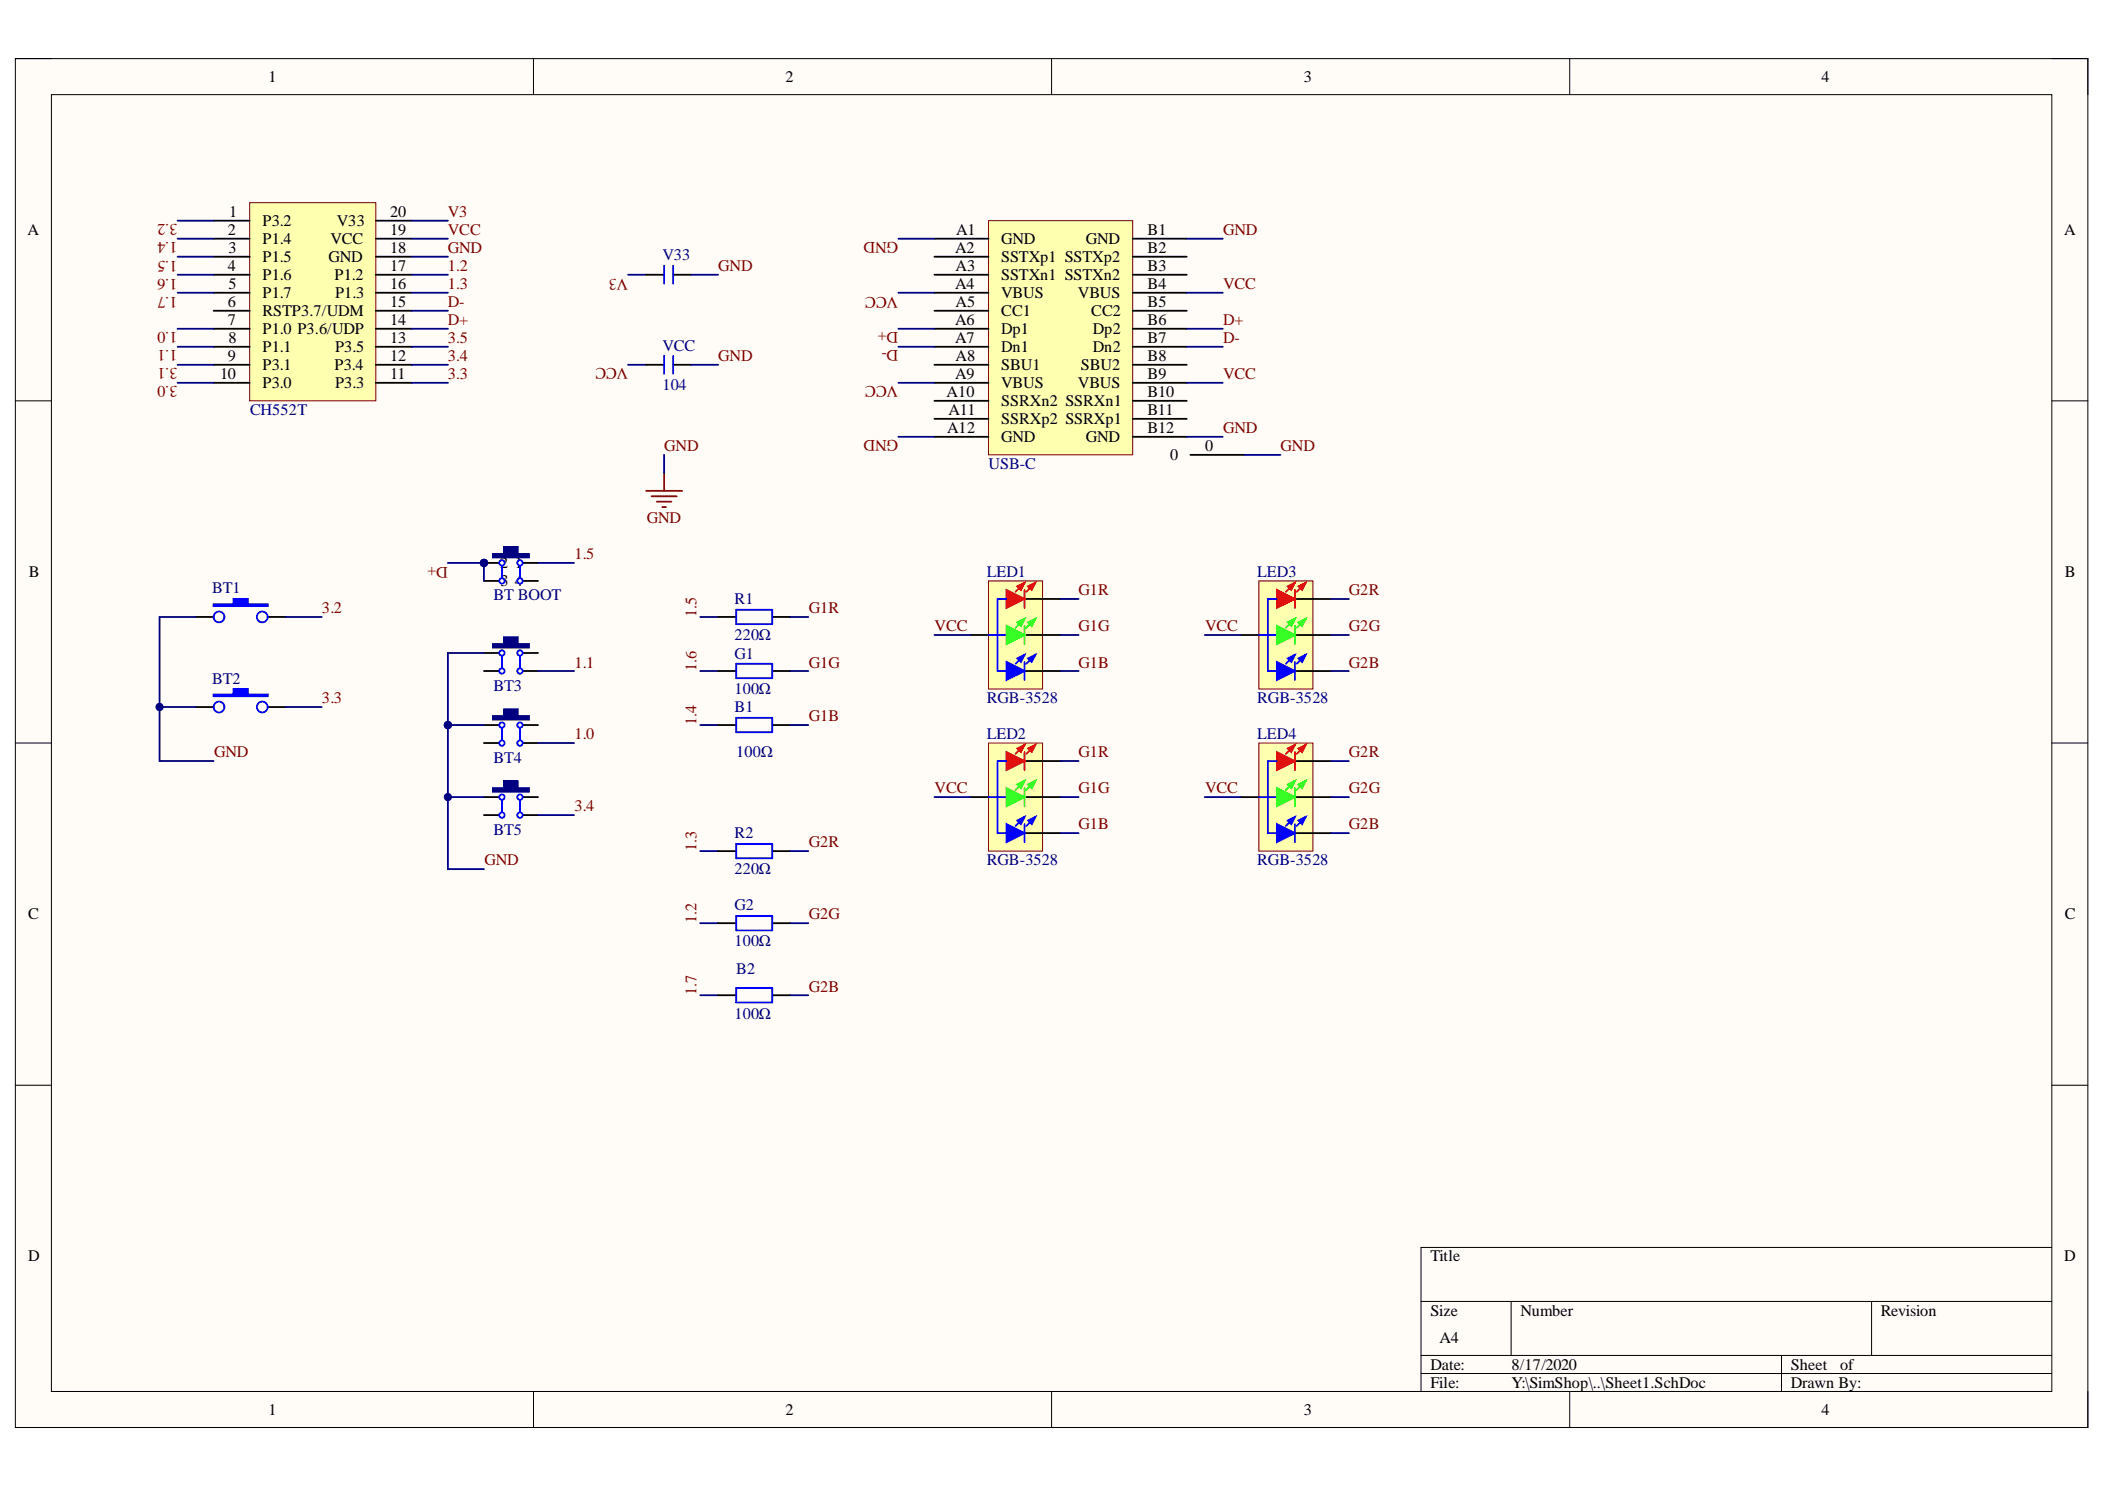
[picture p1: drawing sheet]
<svg xmlns="http://www.w3.org/2000/svg" width="297mm" height="210mm" viewBox="0 0 297 210" stroke-linecap="round" stroke-linejoin="round" font-family="sans-serif">
<path d="M2.2 8.3h292.4v193.1h-292.4z" fill-rule="evenodd" fill="#fffcf8"/>
<path d="M2.2 8.3h292.4v193.1h-292.4z" fill="none" stroke="#000" stroke-width=".14"/>
<path d="M7.3 13.4h282.2v182.9h-282.2z" fill-rule="evenodd" fill="#fffcf8"/>
<g fill="none" stroke="#000" stroke-width=".14">
<path d="M2.2 8.3h5.1M7.3 13.4h282.2v182.9h-282.2zM75.3 8.3v5M148.4 8.3v5M221.5 8.3v5.1M289.5 8.3h5.1v5.1M2.2 56.5h5.1M289.5 56.5h5.1M2.2 104.8h5.1M289.5 104.8h5.1M2.2 153.1h5.1M289.5 153.1h5.1"/>
<path d="M289.5 176h-89v20.3M75.3 196.3v5.1M148.4 196.3v5.1M200.5 183.6h89M200.5 191.2h89M200.5 193.8h89M213.2 183.6v7.6M221.5 196.3v5.1M251.4 191.2v5.1M264.1 183.6v7.6M294.6 196.3v5.1"/>
</g>
<path d="M27.6 87h2.5M37.8 87h2.5" fill="none" stroke="#000" stroke-width=".25"/>
<path d="M30.1 85.3h2.8v-.8h2.1v.8h2.8v.2h-7.7z" fill-rule="evenodd" fill="#00f"/>
<g fill="none" stroke="#00f" stroke-width=".25">
<path d="M30.1 85.3h2.8v-.8h2.1v.8h2.8v.2h-7.7z"/>
<circle cx="30.9" cy="87" r=".76"/>
<circle cx="37" cy="87" r=".76"/>
</g>
<path d="M27.6 99.7h2.5M37.8 99.7h2.5" fill="none" stroke="#000" stroke-width=".25"/>
<path d="M30.1 98h2.8v-.8h2.1v.8h2.8v.2h-7.7z" fill-rule="evenodd" fill="#00f"/>
<g fill="none" stroke="#00f" stroke-width=".25">
<path d="M30.1 98h2.8v-.8h2.1v.8h2.8v.2h-7.7z"/>
<circle cx="30.9" cy="99.7" r=".76"/>
<circle cx="37" cy="99.7" r=".76"/>
</g>
<path d="M68.3 92.1h2.5M68.3 94.7h2.5M73.4 92.1h2.5M73.4 94.7h2.5" fill="none" stroke="#000" stroke-width=".25"/>
<circle cx="70.8" cy="92.1" r=".38" fill="#fff"/>
<circle cx="70.8" cy="92.1" r=".38" fill="none" stroke="#00f" stroke-width=".25"/>
<circle cx="70.8" cy="94.7" r=".38" fill="#fff"/>
<circle cx="70.8" cy="94.7" r=".38" fill="none" stroke="#00f" stroke-width=".25"/>
<circle cx="73.4" cy="92.1" r=".38" fill="#fff"/>
<circle cx="73.4" cy="92.1" r=".38" fill="none" stroke="#00f" stroke-width=".25"/>
<circle cx="73.4" cy="94.7" r=".38" fill="#fff"/>
<g fill="none" stroke="#00f" stroke-width=".25">
<path d="M70.8 92.6v1.5M73.4 92.6v1.5"/>
<circle cx="73.4" cy="94.7" r=".38"/>
</g>
<path d="M69.6 90.8h5v.5h-5z" fill-rule="evenodd" fill="#000080"/>
<path d="M69.6 90.8h5v.5h-5z" fill="none" stroke="#000080" stroke-width=".25"/>
<path d="M71.1 89.8h2v1.3h-2z" fill-rule="evenodd" fill="#000080"/>
<path d="M71.1 89.8h2v1.3h-2z" fill="none" stroke="#000080" stroke-width=".14"/>
<path d="M68.3 102.3h2.5M68.3 104.8h2.5M73.4 102.3h2.5M73.4 104.8h2.5" fill="none" stroke="#000" stroke-width=".25"/>
<circle cx="70.8" cy="102.3" r=".38" fill="#fff"/>
<circle cx="70.8" cy="102.3" r=".38" fill="none" stroke="#00f" stroke-width=".25"/>
<circle cx="70.8" cy="104.8" r=".38" fill="#fff"/>
<circle cx="70.8" cy="104.8" r=".38" fill="none" stroke="#00f" stroke-width=".25"/>
<circle cx="73.4" cy="102.3" r=".38" fill="#fff"/>
<circle cx="73.4" cy="102.3" r=".38" fill="none" stroke="#00f" stroke-width=".25"/>
<circle cx="73.4" cy="104.8" r=".38" fill="#fff"/>
<g fill="none" stroke="#00f" stroke-width=".25">
<path d="M70.8 102.8v1.5M73.4 102.8v1.5"/>
<circle cx="73.4" cy="104.8" r=".38"/>
</g>
<path d="M69.6 101h5v.5h-5z" fill-rule="evenodd" fill="#000080"/>
<path d="M69.6 101h5v.5h-5z" fill="none" stroke="#000080" stroke-width=".25"/>
<path d="M71.1 100h2v1.3h-2z" fill-rule="evenodd" fill="#000080"/>
<path d="M71.1 100h2v1.3h-2z" fill="none" stroke="#000080" stroke-width=".14"/>
<path d="M68.3 112.4h2.5M68.3 115h2.5M73.4 112.4h2.5M73.4 115h2.5" fill="none" stroke="#000" stroke-width=".25"/>
<circle cx="70.8" cy="112.4" r=".38" fill="#fff"/>
<circle cx="70.8" cy="112.4" r=".38" fill="none" stroke="#00f" stroke-width=".25"/>
<circle cx="70.8" cy="115" r=".38" fill="#fff"/>
<circle cx="70.8" cy="115" r=".38" fill="none" stroke="#00f" stroke-width=".25"/>
<circle cx="73.4" cy="112.4" r=".38" fill="#fff"/>
<circle cx="73.4" cy="112.4" r=".38" fill="none" stroke="#00f" stroke-width=".25"/>
<circle cx="73.4" cy="115" r=".38" fill="#fff"/>
<g fill="none" stroke="#00f" stroke-width=".25">
<path d="M70.8 112.9v1.6M73.4 112.9v1.6"/>
<circle cx="73.4" cy="115" r=".38"/>
</g>
<path d="M69.6 111.2h5v.5h-5z" fill-rule="evenodd" fill="#000080"/>
<path d="M69.6 111.2h5v.5h-5z" fill="none" stroke="#000080" stroke-width=".25"/>
<path d="M71.1 110.2h2v1.2h-2z" fill-rule="evenodd" fill="#000080"/>
<path d="M71.1 110.2h2v1.2h-2z" fill="none" stroke="#000080" stroke-width=".14"/>
<path d="M35.2 28.6h17.8v27.9h-17.8z" fill-rule="evenodd" fill="#ffffb0"/>
<path d="M35.2 28.6h17.8v27.9h-17.8z" fill="none" stroke="#800000" stroke-width=".14"/>
<g fill="none" stroke="#000" stroke-width=".25">
<path d="M30.1 31.1h5.1M30.1 33.7h5.1M30.1 36.2h5.1M30.1 38.8h5.1M53 31.1h5.1M53 33.7h5.1M53 36.2h5.1M53 38.8h5.1M30.1 41.3h5.1M30.1 43.8h5.1M30.1 46.4h5.1M30.1 48.9h5.1"/>
<path d="M30.1 51.5h5.1M30.1 54h5.1M53 41.3h5.1M53 43.8h5.1M53 46.4h5.1M53 48.9h5.1M53 51.5h5.1M53 54h5.1"/>
</g>
<path d="M139.5 31.1h20.3v33.1h-20.3z" fill-rule="evenodd" fill="#ffffb0"/>
<path d="M139.5 31.1h20.3v33.1h-20.3z" fill="none" stroke="#800000" stroke-width=".14"/>
<g fill="none" stroke="#000" stroke-width=".25">
<path d="M131.9 33.7h7.6M131.9 36.2h7.6M131.9 38.8h7.6M159.8 33.7h7.7M159.8 36.2h7.7M159.8 38.8h7.7M131.9 41.3h7.6M131.9 43.8h7.6M131.9 46.4h7.6M131.9 48.9h7.6M131.9 51.5h7.6M131.9 54h7.6"/>
<path d="M131.9 56.5h7.6M131.9 59.1h7.6M159.8 41.3h7.7M159.8 43.8h7.7M159.8 46.4h7.7M159.8 48.9h7.7M159.8 51.5h7.7M159.8 54h7.7M159.8 56.5h7.7M159.8 59.1h7.7M131.9 61.6h7.6M159.8 61.6h7.7"/>
<path d="M168 64.2h7.6"/>
</g>
<path d="M139.5 81.9h7.6v15.3h-7.6z" fill-rule="evenodd" fill="#ffffb0"/>
<path d="M139.5 81.9h7.6v15.3h-7.6z" fill="none" stroke="#800000" stroke-width=".14"/>
<path d="M136.9 89.6h2.6M144.6 84.5h5.1" fill="none" stroke="#000" stroke-width=".25"/>
<path d="M139.5 89.6h2.5" fill="none" stroke="#00f" stroke-width=".25"/>
<path d="M142 83.2l2.6 1.3-2.6 1.3z" fill="#f00"/>
<path d="M142 83.2l2.6 1.3-2.6 1.3zM144.6 82.2l-1.3 1.3M146.1 82.2l-1.3 1.3" fill="none" stroke="#f00" stroke-width=".25"/>
<path d="M143.6 82.7l1-.5-.5 1z" fill="#f00"/>
<path d="M143.6 82.7l1-.5-.5 1z" fill="none" stroke="#f00" stroke-width=".25"/>
<path d="M145.1 82.7l1-.5-.5 1z" fill="#f00"/>
<path d="M144.6 83.2v2.6M145.1 82.7l1-.5-.5 1z" fill="none" stroke="#f00" stroke-width=".25"/>
<path d="M144.6 89.6h5.1" fill="none" stroke="#000" stroke-width=".25"/>
<path d="M142 88.3l2.6 1.3-2.6 1.2z" fill="#0f0"/>
<path d="M142 88.3l2.6 1.3-2.6 1.2zM144.6 87.3l-1.3 1.3M146.1 87.3l-1.3 1.3" fill="none" stroke="#0f0" stroke-width=".25"/>
<path d="M143.6 87.8l1-.5-.5 1z" fill="#0f0"/>
<path d="M143.6 87.8l1-.5-.5 1z" fill="none" stroke="#0f0" stroke-width=".25"/>
<path d="M145.1 87.8l1-.5-.5 1z" fill="#0f0"/>
<path d="M144.6 88.3v2.5M145.1 87.8l1-.5-.5 1z" fill="none" stroke="#0f0" stroke-width=".25"/>
<path d="M144.6 94.7h5.1" fill="none" stroke="#000" stroke-width=".25"/>
<path d="M142 93.4l2.6 1.3-2.6 1.2z" fill="#00f"/>
<path d="M142 93.4l2.6 1.3-2.6 1.2zM144.6 92.4l-1.3 1.2M146.1 92.4l-1.3 1.2" fill="none" stroke="#00f" stroke-width=".25"/>
<path d="M143.6 92.9l1-.5-.5 1z" fill="#00f"/>
<path d="M143.6 92.9l1-.5-.5 1z" fill="none" stroke="#00f" stroke-width=".25"/>
<path d="M145.1 92.9l1-.5-.5 1z" fill="#00f"/>
<path d="M142 84.5h-1.2v10.2h1.2M144.6 93.4v2.5M145.1 92.9l1-.5-.5 1z" fill="none" stroke="#00f" stroke-width=".25"/>
<g fill="none" stroke="#000080" stroke-width=".25">
<path d="M25.1 33.7h5M25.1 36.2h5M25.1 31.1h5M25.1 38.8h5M58.1 33.7h5.1M58.1 36.2h5.1M58.1 31.1h5.1M88.6 38.8h2.6M126.8 33.7h5.1M167.5 33.7h5M25.1 41.3h5M25.1 54h5"/>
<path d="M25.1 51.5h5M25.1 46.4h5M25.1 48.9h5M58.1 41.3h5.1M58.1 54h5.1M58.1 51.5h5.1M58.1 43.8h5.1M58.1 46.4h5.1M58.1 48.9h5.1M88.6 51.5h2.6M126.8 41.3h5.1M126.8 54h5.1"/>
<path d="M126.8 46.4h5.1M126.8 48.9h5.1M167.5 41.3h5M167.5 54h5M167.5 46.4h5M167.5 48.9h5M126.8 61.6h5.1M167.5 61.6h5M98.8 87h2.5M98.8 94.7h2.5M131.9 89.6h5M98.8 102.3h2.5"/>
</g>
<path d="M68.3 79.4h2.5M73.4 79.4h2.5M68.3 81.9h2.5M73.4 81.9h2.5" fill="none" stroke="#000" stroke-width=".25"/>
<circle cx="70.8" cy="81.9" r=".38" fill="#fff"/>
<circle cx="70.8" cy="81.9" r=".38" fill="none" stroke="#00f" stroke-width=".25"/>
<circle cx="73.4" cy="79.4" r=".38" fill="#fff"/>
<circle cx="73.4" cy="79.4" r=".38" fill="none" stroke="#00f" stroke-width=".25"/>
<circle cx="73.4" cy="81.9" r=".38" fill="#fff"/>
<g fill="none" stroke="#00f" stroke-width=".25">
<path d="M70.8 79.9v1.5M73.4 79.9v1.5"/>
<circle cx="73.4" cy="81.9" r=".38"/>
</g>
<path d="M69.6 78.1h5v.5h-5z" fill-rule="evenodd" fill="#000080"/>
<path d="M69.6 78.1h5v.5h-5z" fill="none" stroke="#000080" stroke-width=".25"/>
<path d="M71.1 77.1h2v1.3h-2z" fill-rule="evenodd" fill="#000080"/>
<path d="M71.1 77.1h2v1.3h-2z" fill="none" stroke="#000080" stroke-width=".14"/>
<path d="M75.9 79.4h5.1M75.9 94.7h5.1M63.2 112.4h5.1M75.9 104.8h5.1M75.9 115h5.1" fill="none" stroke="#000080" stroke-width=".25"/>
<circle cx="63.2" cy="112.4" r=".51" fill="#000080"/>
<circle cx="63.2" cy="112.4" r=".51" fill="none" stroke="#000080" stroke-width=".14"/>
<path d="M22.5 99.7h5.1M27.6 87h-5.1v20.4h7.6M40.3 87h5.1M40.3 99.7h5.1" fill="none" stroke="#000080" stroke-width=".25"/>
<circle cx="22.5" cy="99.7" r=".51" fill="#000080"/>
<circle cx="22.5" cy="99.7" r=".51" fill="none" stroke="#000080" stroke-width=".14"/>
<path d="M68.3 92.1h-5.1v10.2" fill="none" stroke="#000080" stroke-width=".25"/>
<circle cx="63.2" cy="102.3" r=".51" fill="#000080"/>
<circle cx="63.2" cy="102.3" r=".51" fill="none" stroke="#000080" stroke-width=".14"/>
<path d="M68.3 102.3h-5.1v20.3h5.1" fill="none" stroke="#000080" stroke-width=".25"/>
<circle cx="63.2" cy="102.3" r=".51" fill="#000080"/>
<circle cx="63.2" cy="102.3" r=".51" fill="none" stroke="#000080" stroke-width=".14"/>
<g fill="none" stroke="#000080" stroke-width=".25">
<path d="M97.5 38.8h3.8M97.5 51.5h3.8M111.5 94.7h2.6M111.5 87h2.6M149.7 84.5h2.5M149.7 94.7h2.5M111.5 102.3h2.6M98.8 120.1h2.5M98.8 130.2h2.5M111.5 120.1h2.6M111.5 130.2h2.6M98.8 140.4h2.5"/>
<path d="M111.5 140.4h2.6"/>
</g>
<g fill="none" stroke="#000" stroke-width=".25">
<path d="M91.2 38.8h2.5M95 38.8h2.5M91.2 51.5h2.5M95 51.5h2.5M101.3 87h2.6M101.3 94.7h2.6M109 87h2.5M109 94.7h2.5M101.3 102.3h2.6M109 102.3h2.5M101.3 120.1h2.6M101.3 130.2h2.6"/>
<path d="M109 120.1h2.5M109 130.2h2.5M101.3 140.4h2.6M109 140.4h2.5"/>
</g>
<path d="M93.7 37.5v2.5M95 37.5v2.5M93.7 50.2v2.5M95 50.2v2.5M103.9 86h5.1v2h-5.1zM103.9 93.6h5.1v2.1h-5.1zM103.9 101.3h5.1v2h-5.1zM103.9 119h5.1v2.1h-5.1zM103.9 129.2h5.1v2h-5.1zM103.9 139.4h5.1v2h-5.1z" fill="none" stroke="#00f" stroke-width=".25"/>
<path d="M177.6 81.9h7.7v15.3h-7.7z" fill-rule="evenodd" fill="#ffffb0"/>
<path d="M177.6 81.9h7.7v15.3h-7.7z" fill="none" stroke="#800000" stroke-width=".14"/>
<path d="M175.1 89.6h2.5M182.7 84.5h5.1" fill="none" stroke="#000" stroke-width=".25"/>
<path d="M177.6 89.6h2.6" fill="none" stroke="#00f" stroke-width=".25"/>
<path d="M180.2 83.2l2.5 1.3-2.5 1.3z" fill="#f00"/>
<path d="M180.2 83.2l2.5 1.3-2.5 1.3zM182.7 82.2l-1.2 1.3M184.2 82.2l-1.2 1.3" fill="none" stroke="#f00" stroke-width=".25"/>
<path d="M181.7 82.7l1-.5-.5 1z" fill="#f00"/>
<path d="M181.7 82.7l1-.5-.5 1z" fill="none" stroke="#f00" stroke-width=".25"/>
<path d="M183.2 82.7l1-.5-.5 1z" fill="#f00"/>
<path d="M182.7 83.2v2.6M183.2 82.7l1-.5-.5 1z" fill="none" stroke="#f00" stroke-width=".25"/>
<path d="M182.7 89.6h5.1" fill="none" stroke="#000" stroke-width=".25"/>
<path d="M180.2 88.3l2.5 1.3-2.5 1.2z" fill="#0f0"/>
<path d="M180.2 88.3l2.5 1.3-2.5 1.2zM182.7 87.3l-1.2 1.3M184.2 87.3l-1.2 1.3" fill="none" stroke="#0f0" stroke-width=".25"/>
<path d="M181.7 87.8l1-.5-.5 1z" fill="#0f0"/>
<path d="M181.7 87.8l1-.5-.5 1z" fill="none" stroke="#0f0" stroke-width=".25"/>
<path d="M183.2 87.8l1-.5-.5 1z" fill="#0f0"/>
<path d="M182.7 88.3v2.5M183.2 87.8l1-.5-.5 1z" fill="none" stroke="#0f0" stroke-width=".25"/>
<path d="M182.7 94.7h5.1" fill="none" stroke="#000" stroke-width=".25"/>
<path d="M180.2 93.4l2.5 1.3-2.5 1.2z" fill="#00f"/>
<path d="M180.2 93.4l2.5 1.3-2.5 1.2zM182.7 92.4l-1.2 1.2M184.2 92.4l-1.2 1.2" fill="none" stroke="#00f" stroke-width=".25"/>
<path d="M181.7 92.9l1-.5-.5 1z" fill="#00f"/>
<path d="M181.7 92.9l1-.5-.5 1z" fill="none" stroke="#00f" stroke-width=".25"/>
<path d="M183.2 92.9l1-.5-.5 1z" fill="#00f"/>
<path d="M180.2 84.5h-1.3v10.2h1.3M182.7 93.4v2.5M183.2 92.9l1-.5-.5 1z" fill="none" stroke="#00f" stroke-width=".25"/>
<path d="M177.6 104.8h7.7v15.3h-7.7z" fill-rule="evenodd" fill="#ffffb0"/>
<path d="M177.6 104.8h7.7v15.3h-7.7z" fill="none" stroke="#800000" stroke-width=".14"/>
<path d="M175.1 112.4h2.5M182.7 107.4h5.1" fill="none" stroke="#000" stroke-width=".25"/>
<path d="M177.6 112.4h2.6" fill="none" stroke="#00f" stroke-width=".25"/>
<path d="M180.2 106.1l2.5 1.3-2.5 1.2z" fill="#f00"/>
<path d="M180.2 106.1l2.5 1.3-2.5 1.2zM182.7 105.1l-1.2 1.2M184.2 105.1l-1.2 1.2" fill="none" stroke="#f00" stroke-width=".25"/>
<path d="M181.7 105.6l1-.5-.5 1z" fill="#f00"/>
<path d="M181.7 105.6l1-.5-.5 1z" fill="none" stroke="#f00" stroke-width=".25"/>
<path d="M183.2 105.6l1-.5-.5 1z" fill="#f00"/>
<path d="M182.7 106.1v2.5M183.2 105.6l1-.5-.5 1z" fill="none" stroke="#f00" stroke-width=".25"/>
<path d="M182.7 112.4h5.1" fill="none" stroke="#000" stroke-width=".25"/>
<path d="M180.2 111.2l2.5 1.2-2.5 1.3z" fill="#0f0"/>
<path d="M180.2 111.2l2.5 1.2-2.5 1.3zM182.7 110.2l-1.2 1.2M184.2 110.2l-1.2 1.2" fill="none" stroke="#0f0" stroke-width=".25"/>
<path d="M181.7 110.7l1-.5-.5 1z" fill="#0f0"/>
<path d="M181.7 110.7l1-.5-.5 1z" fill="none" stroke="#0f0" stroke-width=".25"/>
<path d="M183.2 110.7l1-.5-.5 1z" fill="#0f0"/>
<path d="M182.7 111.2v2.5M183.2 110.7l1-.5-.5 1z" fill="none" stroke="#0f0" stroke-width=".25"/>
<path d="M182.7 117.5h5.1" fill="none" stroke="#000" stroke-width=".25"/>
<path d="M180.2 116.3l2.5 1.2-2.5 1.3z" fill="#00f"/>
<path d="M180.2 116.3l2.5 1.2-2.5 1.3zM182.7 115.2l-1.2 1.3M184.2 115.2l-1.2 1.3" fill="none" stroke="#00f" stroke-width=".25"/>
<path d="M181.7 115.7l1-.5-.5 1.1z" fill="#00f"/>
<path d="M181.7 115.7l1-.5-.5 1.1z" fill="none" stroke="#00f" stroke-width=".25"/>
<path d="M183.2 115.7l1-.5-.5 1.1z" fill="#00f"/>
<path d="M180.2 107.4h-1.3v10.1h1.3M182.7 116.3v2.5M183.2 115.7l1-.5-.5 1.1z" fill="none" stroke="#00f" stroke-width=".25"/>
<path d="M139.5 104.8h7.6v15.3h-7.6z" fill-rule="evenodd" fill="#ffffb0"/>
<path d="M139.5 104.8h7.6v15.3h-7.6z" fill="none" stroke="#800000" stroke-width=".14"/>
<path d="M136.9 112.4h2.6M144.6 107.4h5.1" fill="none" stroke="#000" stroke-width=".25"/>
<path d="M139.5 112.4h2.5" fill="none" stroke="#00f" stroke-width=".25"/>
<path d="M142 106.1l2.6 1.3-2.6 1.2z" fill="#f00"/>
<path d="M142 106.1l2.6 1.3-2.6 1.2zM144.6 105.1l-1.3 1.2M146.1 105.1l-1.3 1.2" fill="none" stroke="#f00" stroke-width=".25"/>
<path d="M143.6 105.6l1-.5-.5 1z" fill="#f00"/>
<path d="M143.6 105.6l1-.5-.5 1z" fill="none" stroke="#f00" stroke-width=".25"/>
<path d="M145.1 105.6l1-.5-.5 1z" fill="#f00"/>
<path d="M144.6 106.1v2.5M145.1 105.6l1-.5-.5 1z" fill="none" stroke="#f00" stroke-width=".25"/>
<path d="M144.6 112.4h5.1" fill="none" stroke="#000" stroke-width=".25"/>
<path d="M142 111.2l2.6 1.2-2.6 1.3z" fill="#0f0"/>
<path d="M142 111.2l2.6 1.2-2.6 1.3zM144.6 110.2l-1.3 1.2M146.1 110.2l-1.3 1.2" fill="none" stroke="#0f0" stroke-width=".25"/>
<path d="M143.6 110.7l1-.5-.5 1z" fill="#0f0"/>
<path d="M143.6 110.7l1-.5-.5 1z" fill="none" stroke="#0f0" stroke-width=".25"/>
<path d="M145.1 110.7l1-.5-.5 1z" fill="#0f0"/>
<path d="M144.6 111.2v2.5M145.1 110.7l1-.5-.5 1z" fill="none" stroke="#0f0" stroke-width=".25"/>
<path d="M144.6 117.5h5.1" fill="none" stroke="#000" stroke-width=".25"/>
<path d="M142 116.3l2.6 1.2-2.6 1.3z" fill="#00f"/>
<path d="M142 116.3l2.6 1.2-2.6 1.3zM144.6 115.2l-1.3 1.3M146.1 115.2l-1.3 1.3" fill="none" stroke="#00f" stroke-width=".25"/>
<path d="M143.6 115.7l1-.5-.5 1.1z" fill="#00f"/>
<path d="M143.6 115.7l1-.5-.5 1.1z" fill="none" stroke="#00f" stroke-width=".25"/>
<path d="M145.1 115.7l1-.5-.5 1.1z" fill="#00f"/>
<path d="M142 107.4h-1.2v10.1h1.2M144.6 116.3v2.5M145.1 115.7l1-.5-.5 1.1z" fill="none" stroke="#00f" stroke-width=".25"/>
<g fill="none" stroke="#000080" stroke-width=".25">
<path d="M58.1 38.8h5.1M63.2 79.4h5.1v2.5M93.7 64.2v2.5M175.6 64.2h5.1M149.7 89.6h2.5M170 89.6h5.1M187.8 89.6h2.6M187.8 84.5h2.6M187.8 94.7h2.6M131.9 112.4h5M149.7 112.4h2.5M149.7 107.4h2.5"/>
<path d="M149.7 117.5h2.5M170 112.4h5.1M187.8 112.4h2.6M187.8 107.4h2.6M187.8 117.5h2.6"/>
</g>
<path d="M91.2 69.2h5.1M91.9 70h3.6M92.7 70.8h2M93.5 71.5h.5M93.7 66.7v2.5" fill="none" stroke="#800000" stroke-width=".25"/>
<g font-size="2.3">
<text x="37.9" y="11.6">1</text>
<text x="110.8" y="11.6">2</text>
<text x="184" y="11.6">3</text>
<text x="257" y="11.6">4</text>
<text x="3.9" y="33.1">A</text>
<text x="32.1" y="33.1">2</text>
<text x="32.2" y="35.7">3</text>
<text x="32.3" y="30.6">1</text>
<text x="37.1" y="31.9">P3.2</text>
<text x="37.1" y="34.4">P1.4</text>
<text x="46.6" y="34.4">VCC</text>
<text x="47.5" y="31.9">V33</text>
<text x="55.1" y="35.7">18</text>
<text x="55.1" y="33.1">19</text>
<text x="55.1" y="30.6">20</text>
<text x="134.8" y="35.7">A2</text>
<text x="134.9" y="33.1">A1</text>
<text x="141.3" y="34.4">GND</text>
<text x="153.2" y="34.4">GND</text>
<text x="161.9" y="33.1">B1</text>
<text x="161.9" y="35.7">B2</text>
<text x="291.3" y="33.1">A</text>
<text x="32.1" y="38.2">4</text>
<text x="32.2" y="40.7">5</text>
<text x="37.1" y="36.9">P1.5</text>
<text x="37.1" y="39.5">P1.6</text>
<text x="46.4" y="36.9">GND</text>
<text x="47.2" y="39.5">P1.2</text>
<text x="55.1" y="40.7">16</text>
<text x="55.1" y="38.2">17</text>
<text x="134.8" y="40.7">A4</text>
<text x="134.9" y="38.2">A3</text>
<text x="141.3" y="36.9">SSTXp1 SSTXp2</text>
<text x="141.3" y="39.5">SSTXn1 SSTXn2</text>
<text x="161.9" y="38.2">B3</text>
<text x="161.9" y="40.7">B4</text>
<text x="32.1" y="43.3">6</text>
<text x="32.1" y="45.8">7</text>
<text x="37.1" y="42">P1.7</text>
<text x="37.1" y="44.5">RSTP3.7/UDM</text>
<text x="37.1" y="47.1">P1.0 P3.6/UDP</text>
<text x="47.3" y="42">P1.3</text>
<text x="55.1" y="45.8">14</text>
<text x="55.1" y="43.3">15</text>
<text x="134.8" y="45.8">A6</text>
<text x="134.9" y="43.3">A5</text>
<text x="141.3" y="42">VBUS</text>
<text x="141.3" y="44.5">CC1</text>
<text x="141.3" y="47.1">Dp1</text>
<text x="152.1" y="42">VBUS</text>
<text x="154" y="44.5">CC2</text>
<text x="154.2" y="47.1">Dp2</text>
<text x="161.9" y="43.3">B5</text>
<text x="161.9" y="45.8">B6</text>
<text x="31" y="53.5">10</text>
<text x="32.1" y="51">9</text>
<text x="32.2" y="48.3">8</text>
<text x="37.1" y="49.7">P1.1</text>
<text x="37.1" y="52.2">P3.1</text>
<text x="47.2" y="52.2">P3.4</text>
<text x="47.3" y="49.7">P3.5</text>
<text x="55.1" y="53.5">11</text>
<text x="55.1" y="51">12</text>
<text x="55.1" y="48.3">13</text>
<text x="134.8" y="48.3">A7</text>
<text x="134.8" y="53.5">A9</text>
<text x="134.9" y="51">A8</text>
<text x="141.3" y="49.7">Dn1</text>
<text x="141.3" y="52.2">SBU1</text>
<text x="152.5" y="52.2">SBU2</text>
<text x="154.2" y="49.7">Dn2</text>
<text x="161.9" y="48.3">B7</text>
<text x="161.9" y="51">B8</text>
<text x="161.9" y="53.5">B9</text>
<text x="37.1" y="54.8">P3.0</text>
<text x="47.3" y="54.8">P3.3</text>
<text x="133.6" y="56">A10</text>
<text x="133.8" y="58.6">A11</text>
<text x="141.3" y="54.8">VBUS</text>
<text x="141.3" y="57.3">SSRXn2 SSRXn1</text>
<text x="141.3" y="59.8">SSRXp2 SSRXp1</text>
<text x="152.1" y="54.8">VBUS</text>
<text x="161.9" y="56">B10</text>
<text x="161.9" y="58.6">B11</text>
<text x="133.7" y="61.1">A12</text>
<text x="141.3" y="62.4">GND</text>
<text x="153.2" y="62.4">GND</text>
<text x="161.9" y="61.1">B12</text>
<text x="165.1" y="64.9">0</text>
<text x="170" y="63.6">0</text>
<text x="4.1" y="81.4">B</text>
<text x="70.6" y="80.1">2</text>
<text x="70.6" y="82.7">3</text>
<text x="72.7" y="80.1">1</text>
<text x="72.7" y="82.7">4</text>
<text x="291.4" y="81.4">B</text>
<text x="4" y="129.7">C</text>
<text x="291.4" y="129.7">C</text>
<text x="4" y="177.9">D</text>
<text x="201.9" y="177.9">Title</text>
<text x="291.3" y="177.9">D</text>
<text x="201.9" y="185.6">Size</text>
<text x="214.5" y="185.6">Number</text>
<text x="265.4" y="185.6">Revision</text>
<text x="203.1" y="189.4">A4</text>
<text x="201.9" y="193.2">Date:</text>
<text x="201.9" y="195.8">File:</text>
<text x="213.3" y="193.2">8/17/2020</text>
<text x="213.3" y="195.8">Y:\SimShop\..\Sheet1.SchDoc</text>
<text x="252.7" y="193.2">Sheet</text>
<text x="252.7" y="195.8">Drawn By:</text>
<text x="259.7" y="193.2">of</text>
<text x="37.9" y="199.6">1</text>
<text x="110.8" y="199.6">2</text>
<text x="184" y="199.6">3</text>
<text x="257" y="199.6">4</text>
</g>
<g font-size="2.3" fill="#800000">
<text x="25" y="31.6" transform="rotate(-180 25 31.6)">3.2</text>
<text x="25" y="34.1" transform="rotate(-180 25 34.1)">1.4</text>
<text x="63.2" y="35.7">GND</text>
<text x="63.2" y="33.1">VCC</text>
<text x="63.2" y="30.6">V3</text>
<text x="126.7" y="34.1" transform="rotate(-180 126.7 34.1)">GND</text>
<text x="172.6" y="33.1">GND</text>
<text x="25" y="36.8" transform="rotate(-180 25 36.8)">1.5</text>
<text x="25" y="39.3" transform="rotate(-180 25 39.3)">1.6</text>
<text x="25" y="41.8" transform="rotate(-180 25 41.8)">1.7</text>
<text x="63.2" y="40.7">1.3</text>
<text x="63.2" y="38.2">1.2</text>
<text x="88.7" y="39.3" transform="rotate(-180 88.7 39.3)">V3</text>
<text x="101.4" y="38.2">GND</text>
<text x="126.7" y="41.8" transform="rotate(-180 126.7 41.8)">VCC</text>
<text x="172.6" y="40.7">VCC</text>
<text x="25" y="46.8" transform="rotate(-180 25 46.8)">1.0</text>
<text x="63.2" y="43.3">D-</text>
<text x="63.2" y="45.8">D+</text>
<text x="126.7" y="46.8" transform="rotate(-180 126.7 46.8)">D+</text>
<text x="172.6" y="45.8">D+</text>
<text x="25" y="49.4" transform="rotate(-180 25 49.4)">1.1</text>
<text x="25" y="51.9" transform="rotate(-180 25 51.9)">3.1</text>
<text x="63.2" y="48.3">3.5</text>
<text x="63.2" y="51">3.4</text>
<text x="63.2" y="53.5">3.3</text>
<text x="88.7" y="51.9" transform="rotate(-180 88.7 51.9)">VCC</text>
<text x="101.4" y="51">GND</text>
<text x="126.7" y="49.4" transform="rotate(-180 126.7 49.4)">D-</text>
<text x="172.6" y="53.5">VCC</text>
<text x="172.6" y="48.3">D-</text>
<text x="25" y="54.4" transform="rotate(-180 25 54.4)">3.0</text>
<text x="126.7" y="54.4" transform="rotate(-180 126.7 54.4)">VCC</text>
<text x="93.7" y="63.6">GND</text>
<text x="126.7" y="62.1" transform="rotate(-180 126.7 62.1)">GND</text>
<text x="172.6" y="61.1">GND</text>
<text x="180.7" y="63.6">GND</text>
<text x="91.3" y="73.8">GND</text>
<text x="63.2" y="80" transform="rotate(-180 63.2 80)">D+</text>
<text x="81" y="78.9">1.5</text>
<text x="152.2" y="83.9">G1R</text>
<text x="190.4" y="83.9">G2R</text>
<text x="45.4" y="86.5">3.2</text>
<text x="98.3" y="87.1" transform="rotate(-90 98.3 87.1)">1.5</text>
<text x="114.1" y="86.5">G1R</text>
<text x="131.9" y="89">VCC</text>
<text x="152.2" y="89">G1G</text>
<text x="170" y="89">VCC</text>
<text x="190.4" y="89">G2G</text>
<text x="81" y="94.2">1.1</text>
<text x="98.3" y="94.7" transform="rotate(-90 98.3 94.7)">1.6</text>
<text x="114.1" y="94.2">G1G</text>
<text x="152.2" y="94.2">G1B</text>
<text x="190.4" y="94.2">G2B</text>
<text x="45.4" y="99.2">3.3</text>
<text x="114.1" y="101.8">G1B</text>
<text x="30.2" y="106.8">GND</text>
<text x="81" y="104.3">1.0</text>
<text x="98.3" y="102.3" transform="rotate(-90 98.3 102.3)">1.4</text>
<text x="152.2" y="106.8">G1R</text>
<text x="190.4" y="106.8">G2R</text>
<text x="131.9" y="111.9">VCC</text>
<text x="152.2" y="111.9">G1G</text>
<text x="170" y="111.9">VCC</text>
<text x="190.4" y="111.9">G2G</text>
<text x="81" y="114.5">3.4</text>
<text x="114.1" y="119.5">G2R</text>
<text x="152.2" y="117">G1B</text>
<text x="190.4" y="117">G2B</text>
<text x="68.4" y="122.1">GND</text>
<text x="98.3" y="120" transform="rotate(-90 98.3 120)">1.3</text>
<text x="98.3" y="130.3" transform="rotate(-90 98.3 130.3)">1.2</text>
<text x="114.1" y="129.7">G2G</text>
<text x="98.3" y="140.4" transform="rotate(-90 98.3 140.4)">1.7</text>
<text x="114.1" y="139.9">G2B</text>
</g>
<g font-size="2.3" fill="#000080">
<text x="93.5" y="36.7">V33</text>
<text x="93.5" y="49.4">VCC</text>
<text x="35.3" y="58.6">CH552T</text>
<text x="93.5" y="55">104</text>
<text x="139.5" y="66.2">USB-C</text>
<text x="29.9" y="83.7">BT1</text>
<text x="139.3" y="81.4">LED1</text>
<text x="177.4" y="81.4">LED3</text>
<text x="69.6" y="84.7">BT BOOT</text>
<text x="103.6" y="85.2">R1</text>
<text x="103.6" y="90.3">220Ω</text>
<text x="103.6" y="92.9">G1</text>
<text x="29.9" y="96.4">BT2</text>
<text x="69.6" y="97.5">BT3</text>
<text x="103.6" y="100.5">B1</text>
<text x="103.6" y="98">100Ω</text>
<text x="139.3" y="99.2">RGB-3528</text>
<text x="177.4" y="99.2">RGB-3528</text>
<text x="69.6" y="107.6">BT4</text>
<text x="103.9" y="106.8">100Ω</text>
<text x="139.3" y="104.3">LED2</text>
<text x="177.4" y="104.3">LED4</text>
<text x="69.6" y="117.7">BT5</text>
<text x="103.6" y="118.3">R2</text>
<text x="103.6" y="123.3">220Ω</text>
<text x="139.3" y="122.1">RGB-3528</text>
<text x="177.4" y="122.1">RGB-3528</text>
<text x="103.6" y="128.4">G2</text>
<text x="103.6" y="133.5">100Ω</text>
<text x="103.9" y="137.4">B2</text>
<text x="103.6" y="143.7">100Ω</text>
</g>
<text font-size="1.4" fill="#000080" x="67.7" y="79.6">PIBT BOOT01</text>
</svg>
